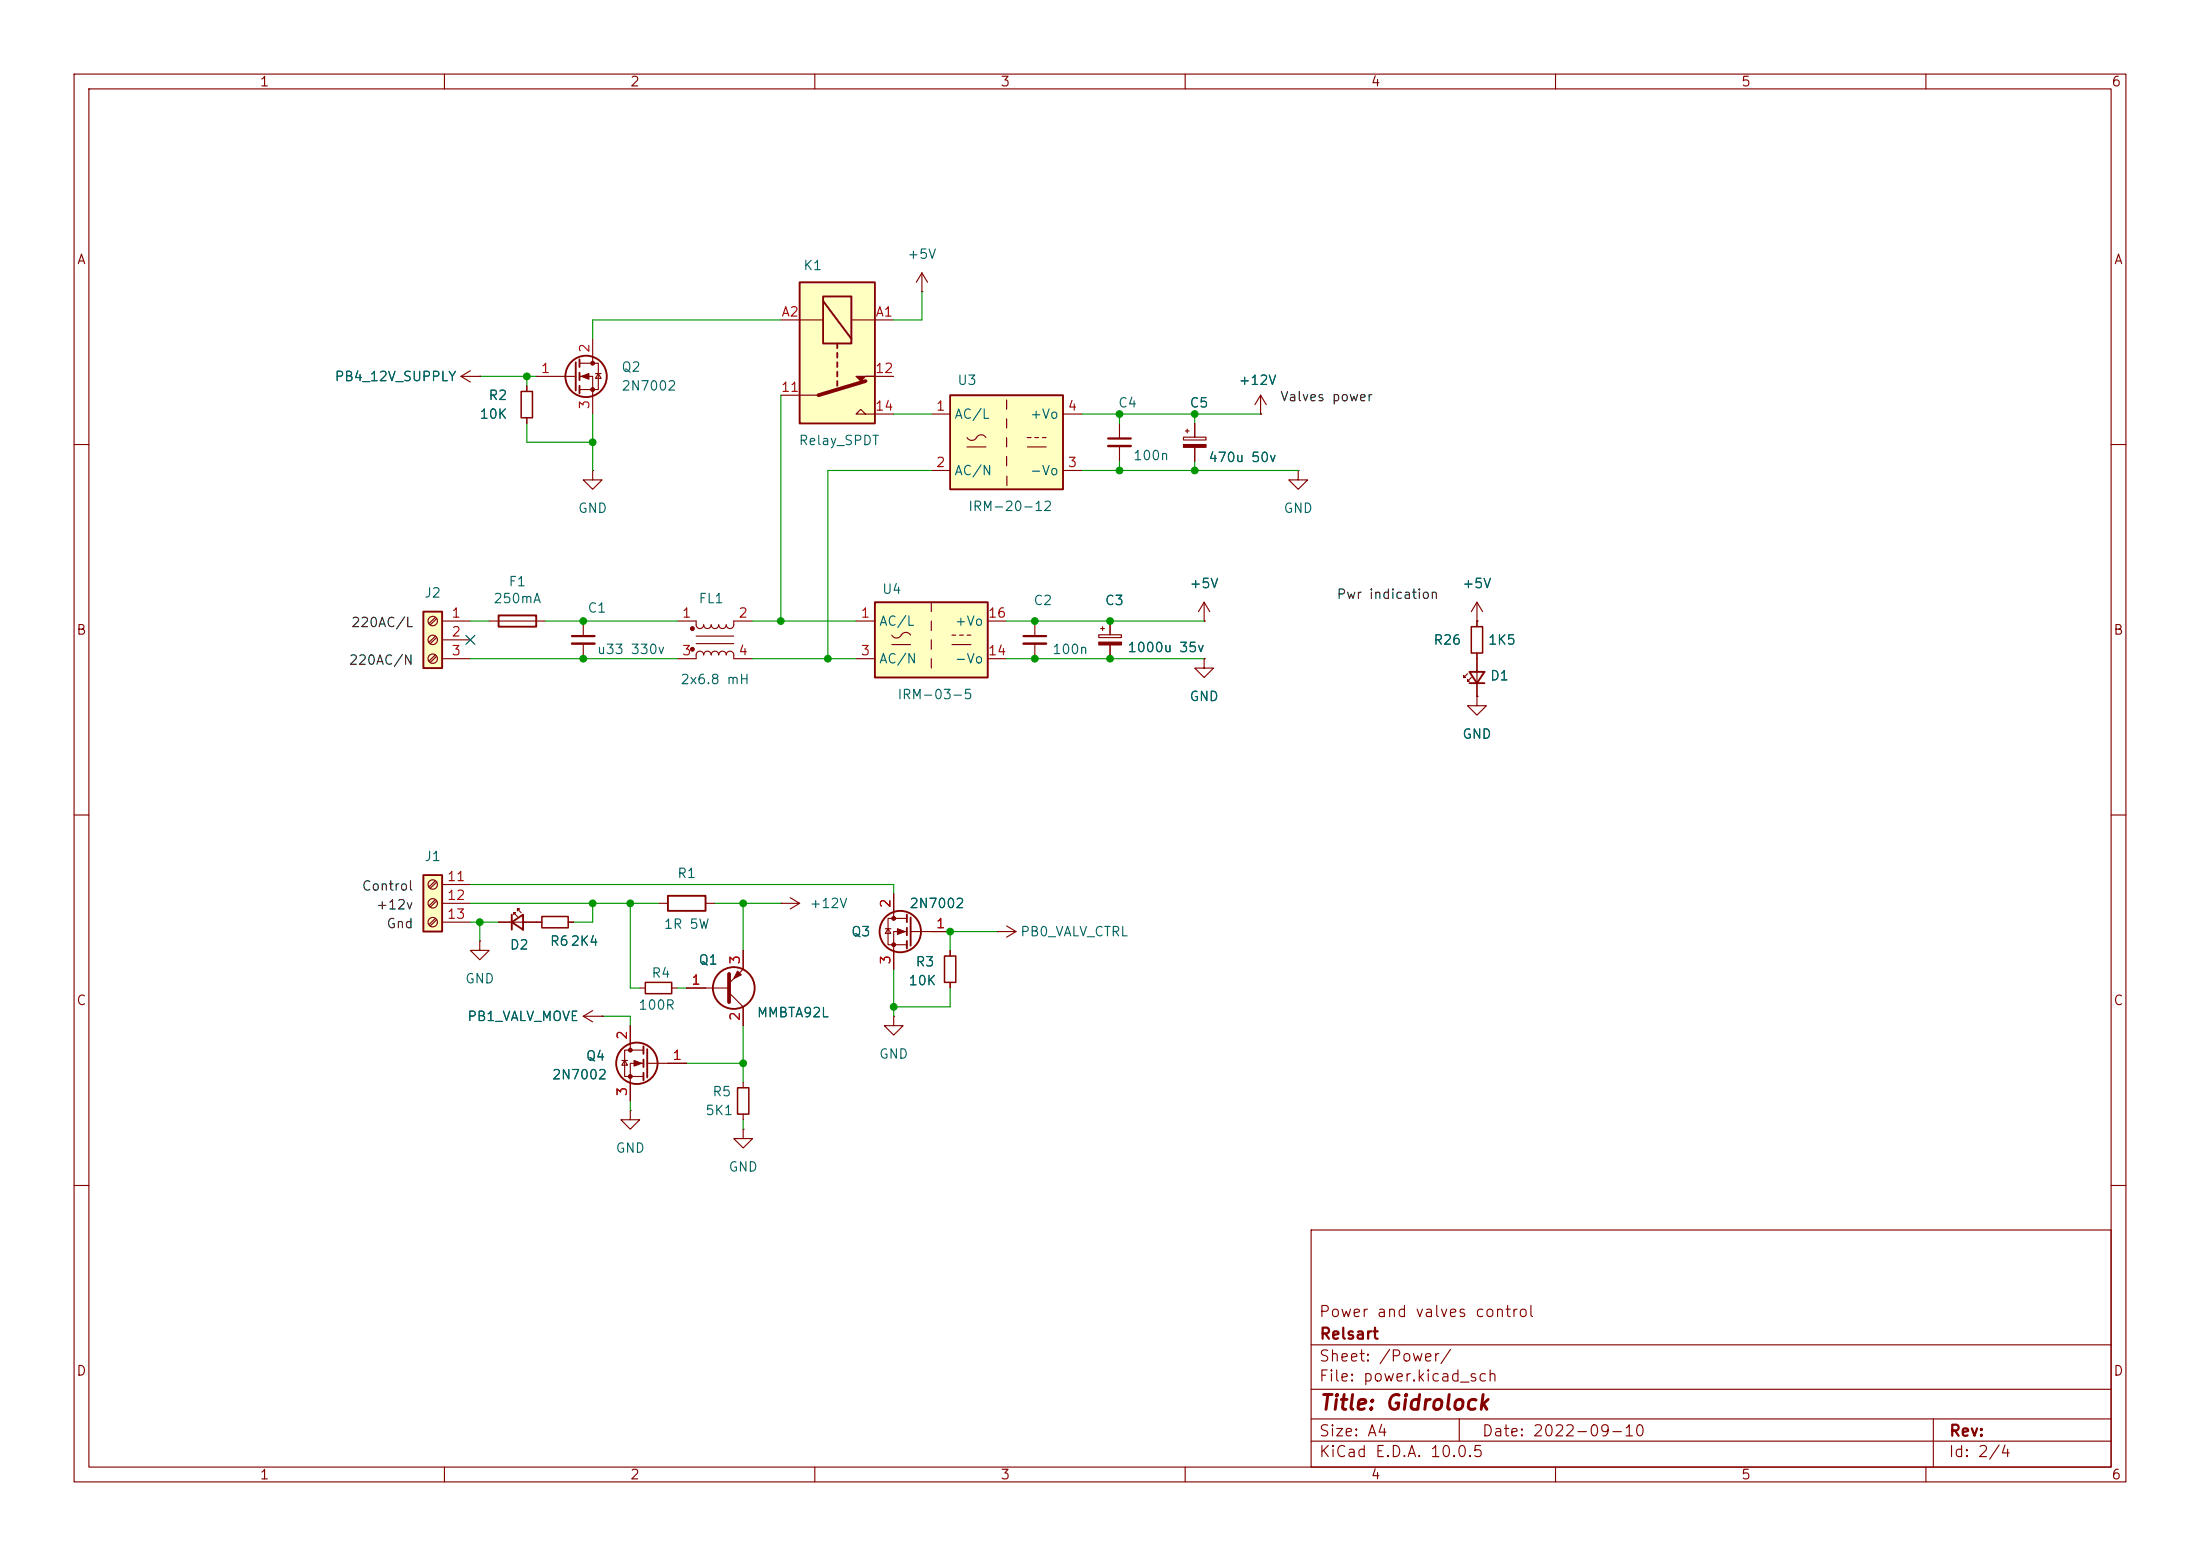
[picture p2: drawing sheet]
<svg xmlns="http://www.w3.org/2000/svg" width="297mm" height="210mm" viewBox="0 0 297 210" stroke-linecap="round" stroke-linejoin="round" font-family="sans-serif">
<g fill="none" stroke="#840000" stroke-width=".15">
<path d="M10 10h277v190h-277zM12 12h273v186h-273zM60 10v2M110 10v2M160 10v2M210 10v2M260 10v2M10 60h2M285 60h2M139.7 83.8v2.1M139.7 86.9v2M10 110h2"/>
<path d="M285 110h2M72.4 124.5h.8M76.7 124.5h.8M78.7 137.2l1.3 .7M78.7 137.2h2.6M80 136.4l-1.3 .8M81.3 137.2h.1M88.9 121.9h1.3M95.2 121.9h1.3M10 160h2M177 166h108v32h-108zM285 160h2"/>
<path d="M60 198v2M110 198v2M160 198v2M177 194.5h108M177 191.5h108M177 187.5h108M177 181.5h108M197 191.5v3M210 198v2M260 198v2M261 191.5v6.5"/>
</g>
<path d="M90.2 120.9h5v2h-5z" fill="none" stroke="#840000" stroke-width=".25"/>
<path d="M73.2 123.7h3.5v1.5h-3.5z" fill="none" stroke="#840000" stroke-width=".2"/>
<path d="M138.2 85.9h3" fill="none" stroke="#840000" stroke-width=".3"/>
<path d="M138.2 86.9h3" fill="none" stroke="#840000" stroke-width=".33"/>
<path d="M57.1 118.1h2.6v7.6h-2.6z" fill="#ffffc2"/>
<path d="M57.1 118.1h2.6v7.6h-2.6z" fill="none" stroke="#840000" stroke-width=".25"/>
<g fill="none" stroke="#840000" stroke-width=".15">
<path d="M71.1 52.1v.7M71.1 56.4v.8M58.8 118.9l-.9 .8M59 119l-.9 .9M59.7 119.4h3.8M58.8 121.4l-.9 .9M58.8 124l-.9 .8M59 121.6l-.9 .8M59 124.1l-.9 .9M59.7 121.9h3.8M59.7 124.5h3.8"/>
<circle cx="58.4" cy="119.4" r=".63"/>
<circle cx="58.4" cy="121.9" r=".63"/>
<circle cx="58.4" cy="124.5" r=".63"/>
</g>
<path d="M70.4 52.8h1.5v3.6h-1.5z" fill="none" stroke="#840000" stroke-width=".2"/>
<path d="M57.1 82.6h2.6v7.6h-2.6z" fill="#ffffc2"/>
<path d="M57.1 82.6h2.6v7.6h-2.6zM67.3 83.1h5.1v1.5h-5.1z" fill="none" stroke="#840000" stroke-width=".25"/>
<g fill="none" stroke="#840000" stroke-width=".15">
<path d="M80 63.5v1.3h1.3l-1.3 1.2-1.3-1.2h1.3M80 63.5h.1M58.8 83.3l-.9 .9M58.8 85.9l-.9 .8M58.8 88.4l-.9 .8M59 83.5l-.9 .8M59 86l-.9 .9M59 88.6l-.9 .8M59.7 83.8h3.8M59.7 86.4h3.8M59.7 88.9h3.8M66 83.8h7.7"/>
<path d="M86.4 133.4h.7M90.7 133.4h.7M120.6 137.2v1.2h1.3l-1.3 1.3-1.2-1.3h1.2M120.6 137.2h.1"/>
<circle cx="58.4" cy="83.8" r=".63"/>
<circle cx="58.4" cy="88.9" r=".63"/>
<circle cx="58.4" cy="86.4" r=".63"/>
</g>
<path d="M87.1 132.6h3.6v1.5h-3.6z" fill="none" stroke="#840000" stroke-width=".2"/>
<path d="M128.3 53.3h15.2v12.7h-15.2z" fill="#ffffc2"/>
<g fill="none" stroke="#840000" stroke-width=".25">
<path d="M128.3 53.3h15.2v12.7h-15.2zM122.4 123.4v1.1M122.4 125.2v1M122.4 127v1M122.9 123.8v3.8M86.9 141.2v1M86.9 143v1M86.9 144.8v1M87.4 141.6v3.8"/>
<circle cx="121.5" cy="125.7" r="2.79"/>
<circle cx="86" cy="143.5" r="2.79"/>
</g>
<g fill="none" stroke="#840000" stroke-width=".15">
<path d="M125.7 55.9h2.6M130.6 59.1a.77 .77 0 0 0 .7 .3 .77 .77 0 0 0 .7-.5 .73 .73 0 0 1 1.1 .2M135.9 54v1.2M135.9 56.5v1.3M135.9 59.1v1.2M138.7 59.1h.5M139.7 59.1h.5M140.7 59.1h.5M143.5 55.9h2.5M125.7 63.5h2.6M130.6 60.3h2.5M135.9 61.6v1.3"/>
<path d="M135.9 64.3v1.2M138.7 60.3h2.5M143.5 63.5h2.5M85.1 138.4v3.3M119.5 125.3h.8M119.9 125.3l.4 .7h-.8zM120.6 120.7v3.3M122.4 124h-2.5v3.5h2.5M122.4 125.7h-1.8v5.1M122.9 125.7h5.4M83.9 143.1h.8M84.3 143.1l.4 .7h-.8z"/>
<path d="M86.9 141.7h-2.6v3.6h2.6M86.9 143.5h-1.8v5.1M87.4 143.5h5.3M100.3 146.1v.7M100.3 150.4v.7"/>
</g>
<g fill="#840000" stroke="#840000" stroke-width=".15">
<path d="M121.2 125.3l1 .4-1 .4z"/>
<path d="M85.6 143.1l1 .4-1 .4z"/>
<circle cx="120.6" cy="124" r=".25"/>
<circle cx="120.6" cy="127.5" r=".25"/>
<circle cx="85.1" cy="141.7" r=".25"/>
<circle cx="85.1" cy="145.3" r=".25"/>
</g>
<path d="M99.6 146.8h1.5v3.6h-1.5z" fill="none" stroke="#840000" stroke-width=".2"/>
<path d="M118.1 81.3h15.2v10.1h-15.2z" fill="#ffffc2"/>
<path d="M118.1 81.3h15.2v10.1h-15.2z" fill="none" stroke="#840000" stroke-width=".25"/>
<g fill="none" stroke="#840000" stroke-width=".15">
<path d="M124.5 39.4h.1M124.5 36.8l-.8 1.3M124.5 36.8l.7 1.3M124.5 36.8v2.6M115.6 83.8h2.5M115.6 88.9h2.5M120.4 85.7a.77 .77 0 0 0 .7 .4 .77 .77 0 0 0 .7-.5 .73 .73 0 0 1 1.1 .1M120.4 87h2.5M125.7 81.3v1.3M125.7 83.8v1.3M125.7 86.4v1.2M125.7 88.9v1.3"/>
<path d="M128.5 87h2.6M128.5 85.7h.5M129.5 85.7h.5M130.6 85.7h.5M133.3 83.8h2.6M133.3 88.9h2.6M64.8 127v1.3h1.2l-1.2 1.2-1.3-1.2h1.3M64.8 127h.1M85.1 149.9v1.2h1.3l-1.3 1.3-1.3-1.3h1.3M85.1 149.9h.1M100.3 152.4v1.3h1.3l-1.3 1.2-1.2-1.2h1.2M100.3 152.4h.1"/>
</g>
<path d="M107.9 38.1h10.2v19.1h-10.2z" fill="#ffffc2"/>
<g fill="none" stroke="#840000" stroke-width=".15">
<path d="M62.2 50.8h2.6M62.2 50.8l1.3 .8M63.5 50l-1.3 .8M64.8 50.8h.1M71.1 52.1v.7M71.1 56.4v.8M72.4 50.8h5.3M78.2 49h2.6v3.6h-2.6M78.2 50.8h1.8v5.1M80 45.7v3.3M80.4 50.4h.8M80.8 50.4l.4 .7h-.8z"/>
<path d="M105.4 43.2h5.7M105.4 53.3h5.1M114.9 43.2h5.7M116.8 55.9l-.6-.7-.6 .7h5M118.1 50.8h2.5M151.1 57.2v2M159.8 59h3v.4h-3zM160 58.2h.5M160.3 57.9v.5M161.3 57.2v1.8M170.2 55.9h.1M170.2 53.3l-.8 1.3"/>
<path d="M170.2 53.3l.7 1.3M170.2 53.3v2.6M151.1 60.2v2M161.3 60.4v1.8M175.3 63.5v1.3h1.2l-1.2 1.2-1.3-1.2h1.3M175.3 63.5h.1M78.7 83.8v2.1M78.7 86.9v2M91.4 83.8h2.6v.5a.51 .51 0 0 0 .5 .5 .51 .51 0 0 0 .5-.5 .51 .51 0 0 0 .5 .5 .51 .51 0 0 0 .5-.5 .51 .51 0 0 0 .5 .5 .51 .51 0 0 0 .5-.5 .51 .51 0 0 0 .5 .5 .51 .51 0 0 0 .5-.5 .51 .51 0 0 0 .6 .5 .51 .51 0 0 0 .5-.5v-.5h2.5M91.4 88.9h2.6v-.5a.51 .51 0 0 1 .5-.5 .51 .51 0 0 1 .5 .5 .51 .51 0 0 1 .5-.5 .51 .51 0 0 1 .5 .5 .51 .51 0 0 1 .5-.5 .51 .51 0 0 1 .5 .5 .51 .51 0 0 1 .5-.5 .51 .51 0 0 1 .5 .5 .51 .51 0 0 1 .6-.5 .51 .51 0 0 1 .5 .5v.5h2.5M94 85.9h5.1M94 86.9h5.1"/>
<path d="M148.3 85.7h3.1v.4h-3.1zM148.6 84.8h.5M148.8 84.6v.5M149.9 83.8v1.9M149.9 87v1.9M162.6 88.9v1.3h1.2l-1.2 1.2-1.3-1.2h1.3M162.6 88.9h.1M162.6 83.8h.1M162.6 81.3l-.8 1.3M162.6 81.3l.7 1.3M162.6 81.3v2.5M198.1 90.9l-.5 .5v-.2v.2h.3"/>
<path d="M198.6 91.4l-.5 .5v-.2v.2h.3M199.4 94v1.3h1.3l-1.3 1.2-1.3-1.2h1.3M199.4 94h.1M199.4 83.8h.1M199.4 81.3l-.8 1.3M199.4 81.3l.8 1.3M199.4 81.3v3.3M199.4 88.1v5.9M67.3 124.5h5.9M69.3 123.4v-.2h.3h-.3l.5 .5M69.8 122.9v-.2h.3h-.3l.6 .5M76.7 124.5h.8"/>
<path d="M81.3 137.2h.1M85.1 138.4v2.6M92.7 133.4h5.7M98.4 134l1.9 1.9v2.5M100.3 128.3v2.5l-1.9 1.9M105.4 121.9h.1M105.4 121.9h2.5M106.7 121.2l1.2 .7M107.9 121.9l-1.2 .8M120.6 120.7v2.5M120.6 128.3v2.5M125.7 125.7h2.6"/>
<path d="M128.3 128.3v.7M128.3 132.6v.8M134.6 125.7h.1M134.6 125.7h2.6M135.9 125l1.3 .7M137.2 125.7l-1.3 .8M85.1 146.1v2.5M90.2 143.5h2.5"/>
</g>
<g fill="none" stroke="#840000" stroke-width=".25">
<path d="M107.9 38.1h10.2v19.1h-10.2zM77.7 48.9v3.8M78.2 48.5v1M78.2 50.3v1M78.2 52.1v1M111.1 40h3.8v6.4h-3.8zM111.1 40.6l3.8 5.1M113 46.4v.6M113 47.6v.7M113 48.9v.6M113 50.2v.6M113 51.4v.7"/>
<path d="M198.4 90.7h2l-1 1.5zM198.4 92.2h2M69.1 124.5l1.5-1.1v2.1zM69.1 123.4v2.1"/>
<circle cx="79.1" cy="50.8" r="2.79"/>
<circle cx="99.1" cy="133.3" r="2.82"/>
</g>
<g fill="#840000" stroke="#840000" stroke-width=".15">
<path d="M115.6 50.8h2.5h-1.3l-.6 .6z"/>
<path d="M78.5 50.8l1-.4v.8z"/>
<path d="M148.3 86.7h3.1v.3h-3.1z"/>
<path d="M99.6 131.1l.5 .5-1 .5z"/>
<path d="M159.8 60h3v.4h-3z"/>
<circle cx="93.5" cy="84.8" r=".25"/>
<circle cx="93.5" cy="87.6" r=".25"/>
<circle cx="80" cy="49" r=".25"/>
<circle cx="80" cy="52.6" r=".25"/>
</g>
<path d="M116.8 51.4l-6.3 1.9M98.4 131.4v3.9" fill="none" stroke="#840000" stroke-width=".51"/>
<path d="M198.6 84.6h1.6v3.5h-1.6zM127.5 129h1.5v3.6h-1.5z" fill="none" stroke="#840000" stroke-width=".2"/>
<path d="M149.6 59.2h3.1M77.2 85.9h3.1" fill="none" stroke="#840000" stroke-width=".3"/>
<path d="M149.6 60.2h3.1M77.2 86.9h3.1" fill="none" stroke="#840000" stroke-width=".33"/>
<g fill="none" stroke="#009600" stroke-width=".15">
<path d="M124.5 39.4v3.8h-3.9M64.8 50.8h7.6M71.1 57.2v2.5h8.9M71.1 50.8v1.3M80 55.9v7.6M105.4 43.2h-25.4v2.5M105.4 53.3v30.5M120.6 55.9h5.1M146 55.9h24.2M151.1 55.9v1.3M161.3 55.9v1.3M125.7 63.5h-13.9v25.4"/>
<path d="M146 63.5h29.3M151.1 62.2v1.3M161.3 62.2v1.3M63.5 83.8h2.5M63.5 88.9h27.9M73.7 83.8h17.7M101.6 83.8h14M101.6 88.9h14M135.9 83.8h26.7M135.9 88.9h26.7M63.5 119.4h57.1v1.3M63.5 121.9h25.4"/>
<path d="M63.5 124.5h3.8M64.8 124.5v2.5M80 121.9v2.6h-2.5M81.3 137.2h3.8v1.2M85.1 121.9v11.5h1.3M91.4 133.4h1.3M96.5 121.9h8.9M100.3 121.9v6.4M100.3 138.4v7.7M120.6 130.8v6.4M128.3 133.4v2.5h-7.7M134.6 125.7h-6.3v2.6"/>
<path d="M85.1 148.6v1.3M92.7 143.5h7.6M100.3 151.1v1.3"/>
</g>
<path d="M62.9 85.8l1.2 1.2M64.1 85.8l-1.2 1.2" fill="none" stroke="#000084" stroke-width=".15"/>
<g fill="#009600" stroke="#009600" stroke-width=".14">
<circle cx="139.7" cy="88.9" r=".46"/>
<circle cx="149.9" cy="83.8" r=".46"/>
<circle cx="149.9" cy="88.9" r=".46"/>
<circle cx="111.8" cy="88.9" r=".46"/>
<circle cx="105.4" cy="83.8" r=".46"/>
<circle cx="151.1" cy="55.9" r=".46"/>
<circle cx="139.7" cy="83.8" r=".46"/>
<circle cx="64.8" cy="124.5" r=".46"/>
<circle cx="100.3" cy="121.9" r=".46"/>
<circle cx="80" cy="121.9" r=".46"/>
<circle cx="85.1" cy="121.9" r=".46"/>
<circle cx="80" cy="59.7" r=".46"/>
<circle cx="71.1" cy="50.8" r=".46"/>
<circle cx="78.7" cy="88.9" r=".46"/>
<circle cx="78.7" cy="83.8" r=".46"/>
<circle cx="161.3" cy="55.9" r=".46"/>
<circle cx="151.1" cy="63.5" r=".46"/>
<circle cx="161.3" cy="63.5" r=".46"/>
<circle cx="128.3" cy="125.7" r=".46"/>
<circle cx="120.6" cy="135.9" r=".46"/>
<circle cx="100.3" cy="143.5" r=".46"/>
</g>
<text font-size="2" fill="#840000" x="178" y="190.8">Title: Gidrolock</text>
<g font-size="1.5" fill="#840000">
<text x="178" y="178.1">Power and valves control</text>
<text x="178" y="184.1">Sheet: /Power/</text>
<text x="178" y="181.1">Relsart</text>
<text x="178" y="186.8">File: power.kicad_sch</text>
<text x="178" y="197">KiCad E.D.A. 10.0.5</text>
<text x="178" y="194.2">Size: A4</text>
<text x="200" y="194.2">Date: 2022-09-10</text>
<text x="263" y="197">Id: 2/4</text>
<text x="263" y="194.2">Rev:</text>
</g>
<g font-size="1.3" fill="#840000">
<text x="35" y="12">1</text>
<text x="85" y="12">2</text>
<text x="135" y="12">3</text>
<text x="185" y="12">4</text>
<text x="235" y="12">5</text>
<text x="285" y="12">6</text>
<text x="10.3" y="36">A</text>
<text x="285.3" y="36">A</text>
<text x="10.2" y="86">B</text>
<text x="285.2" y="86">B</text>
<text x="10.2" y="136">C</text>
<text x="285.2" y="136">C</text>
<text x="10.2" y="186">D</text>
<text x="285.2" y="186">D</text>
<text x="35" y="200">1</text>
<text x="85" y="200">2</text>
<text x="135" y="200">3</text>
<text x="185" y="200">4</text>
<text x="235" y="200">5</text>
<text x="285" y="200">6</text>
</g>
<g font-size="1.3" fill="#006464">
<text x="122.4" y="35.3">+5V</text>
<text x="108.4" y="36.8">K1</text>
<text x="45.1" y="51.8">PB4_12V_SUPPLY</text>
<text x="83.8" y="50.5">Q2</text>
<text x="83.8" y="53">2N7002</text>
<text x="129.2" y="52.3">U3</text>
<text x="167.1" y="52.3">+12V</text>
<text x="64.7" y="56.8">10K</text>
<text x="65.9" y="54.3">R2</text>
<text x="128.8" y="56.8">AC/L</text>
<text x="139" y="56.8">+Vo</text>
<text x="150.9" y="55.3">C4</text>
<text x="160.5" y="55.3">C5</text>
<text x="107.7" y="60.4">Relay_SPDT</text>
<text x="128.8" y="64.5">AC/N</text>
<text x="139" y="64.5">-Vo</text>
<text x="152.9" y="62.4">100n</text>
<text x="163.1" y="62.7">470u 50v</text>
<text x="77.9" y="69.5">GND</text>
<text x="130.6" y="69.3">IRM-20-12</text>
<text x="173.2" y="69.5">GND</text>
<text x="57.2" y="81">J2</text>
<text x="66.5" y="81.7">250mA</text>
<text x="68.6" y="79.4">F1</text>
<text x="79.2" y="83">C1</text>
<text x="94.2" y="81.7">FL1</text>
<text x="119" y="80.5">U4</text>
<text x="139.4" y="82">C2</text>
<text x="149.1" y="82">C3</text>
<text x="160.5" y="79.7">+5V</text>
<text x="197.3" y="79.7">+5V</text>
<text x="80.5" y="88.6">u33 330v</text>
<text x="118.6" y="84.8">AC/L</text>
<text x="118.6" y="89.9">AC/N</text>
<text x="128.8" y="89.9">-Vo</text>
<text x="128.8" y="84.8">+Vo</text>
<text x="142" y="88.6">100n</text>
<text x="152.1" y="88.3">1000u 35v</text>
<text x="193.4" y="87.3">R26</text>
<text x="200.8" y="87.3">1K5</text>
<text x="91.8" y="92.7">2х6.8 mH</text>
<text x="121.1" y="94.7">IRM-03-5</text>
<text x="160.5" y="94.9">GND</text>
<text x="201.1" y="92.1">D1</text>
<text x="197.3" y="100">GND</text>
<text x="57.2" y="116.5">J1</text>
<text x="91.3" y="118.8">R1</text>
<text x="89.5" y="125.7">1R 5W</text>
<text x="109.2" y="122.9">+12V</text>
<text x="122.7" y="122.9">2N7002</text>
<text x="68.7" y="128.5">D2</text>
<text x="74.2" y="128">R62K4</text>
<text x="94.2" y="130.5">Q1</text>
<text x="114.8" y="126.7">Q3</text>
<text x="123.5" y="130.8">R3</text>
<text x="137.7" y="126.7">PB0_VALV_CTRL</text>
<text x="62.7" y="133">GND</text>
<text x="86.1" y="136.6">100R</text>
<text x="87.9" y="132.3">R4</text>
<text x="102.1" y="137.6">MMBTA92L</text>
<text x="122.6" y="133.3">10K</text>
<text x="63" y="138.1">PB1_VALV_MOVE</text>
<text x="79" y="143.5">Q4</text>
<text x="118.6" y="143.2">GND</text>
<text x="74.4" y="146">2N7002</text>
<text x="96.1" y="148.3">R5</text>
<text x="83" y="155.9">GND</text>
<text x="95.1" y="150.8">5K1</text>
<text x="98.3" y="158.4">GND</text>
</g>
<g font-size="1.3" fill="#a90000">
<text x="79.9" y="47.7" transform="rotate(-90 79.9 47.7)">2</text>
<text x="105.4" y="43">A2</text>
<text x="118.1" y="43">A1</text>
<text x="72.9" y="50.7">1</text>
<text x="105.3" y="53.2">11</text>
<text x="118" y="50.7">12</text>
<text x="79.9" y="55.3" transform="rotate(-90 79.9 55.3)">3</text>
<text x="118" y="55.7">14</text>
<text x="126.3" y="55.7">1</text>
<text x="144" y="55.7">4</text>
<text x="126.3" y="63.4">2</text>
<text x="144" y="63.4">3</text>
<text x="60.9" y="83.7">1</text>
<text x="92" y="83.7">1</text>
<text x="99.6" y="83.7">2</text>
<text x="116.1" y="83.7">1</text>
<text x="133.3" y="83.7">16</text>
<text x="60.9" y="86.2">2</text>
<text x="60.9" y="88.8">3</text>
<text x="92" y="88.8">3</text>
<text x="99.6" y="88.8">4</text>
<text x="116.1" y="88.8">3</text>
<text x="133.3" y="88.8">14</text>
<text x="60.3" y="119.2">11</text>
<text x="60.3" y="121.8">12</text>
<text x="60.3" y="124.3">13</text>
<text x="120.5" y="122.7" transform="rotate(-90 120.5 122.7)">2</text>
<text x="126.3" y="125.6">1</text>
<text x="100.2" y="130.3" transform="rotate(-90 100.2 130.3)">3</text>
<text x="120.5" y="130.3" transform="rotate(-90 120.5 130.3)">3</text>
<text x="93.2" y="133.2">1</text>
<text x="100.2" y="137.9" transform="rotate(-90 100.2 137.9)">2</text>
<text x="85" y="140.4" transform="rotate(-90 85 140.4)">2</text>
<text x="90.7" y="143.4">1</text>
<text x="85" y="148.1" transform="rotate(-90 85 148.1)">3</text>
</g>
<g font-size="1.3" fill="#0f0f0f">
<text x="172.7" y="54.5">Valves power</text>
<text x="180.4" y="81.2">Pwr indication</text>
<text x="47.3" y="85">220AC/L</text>
<text x="47" y="90">220AC/N</text>
<text x="48.8" y="120.5">Control</text>
<text x="50.7" y="123.1">+12v</text>
<text x="52.1" y="125.6">Gnd</text>
</g>
</svg>
